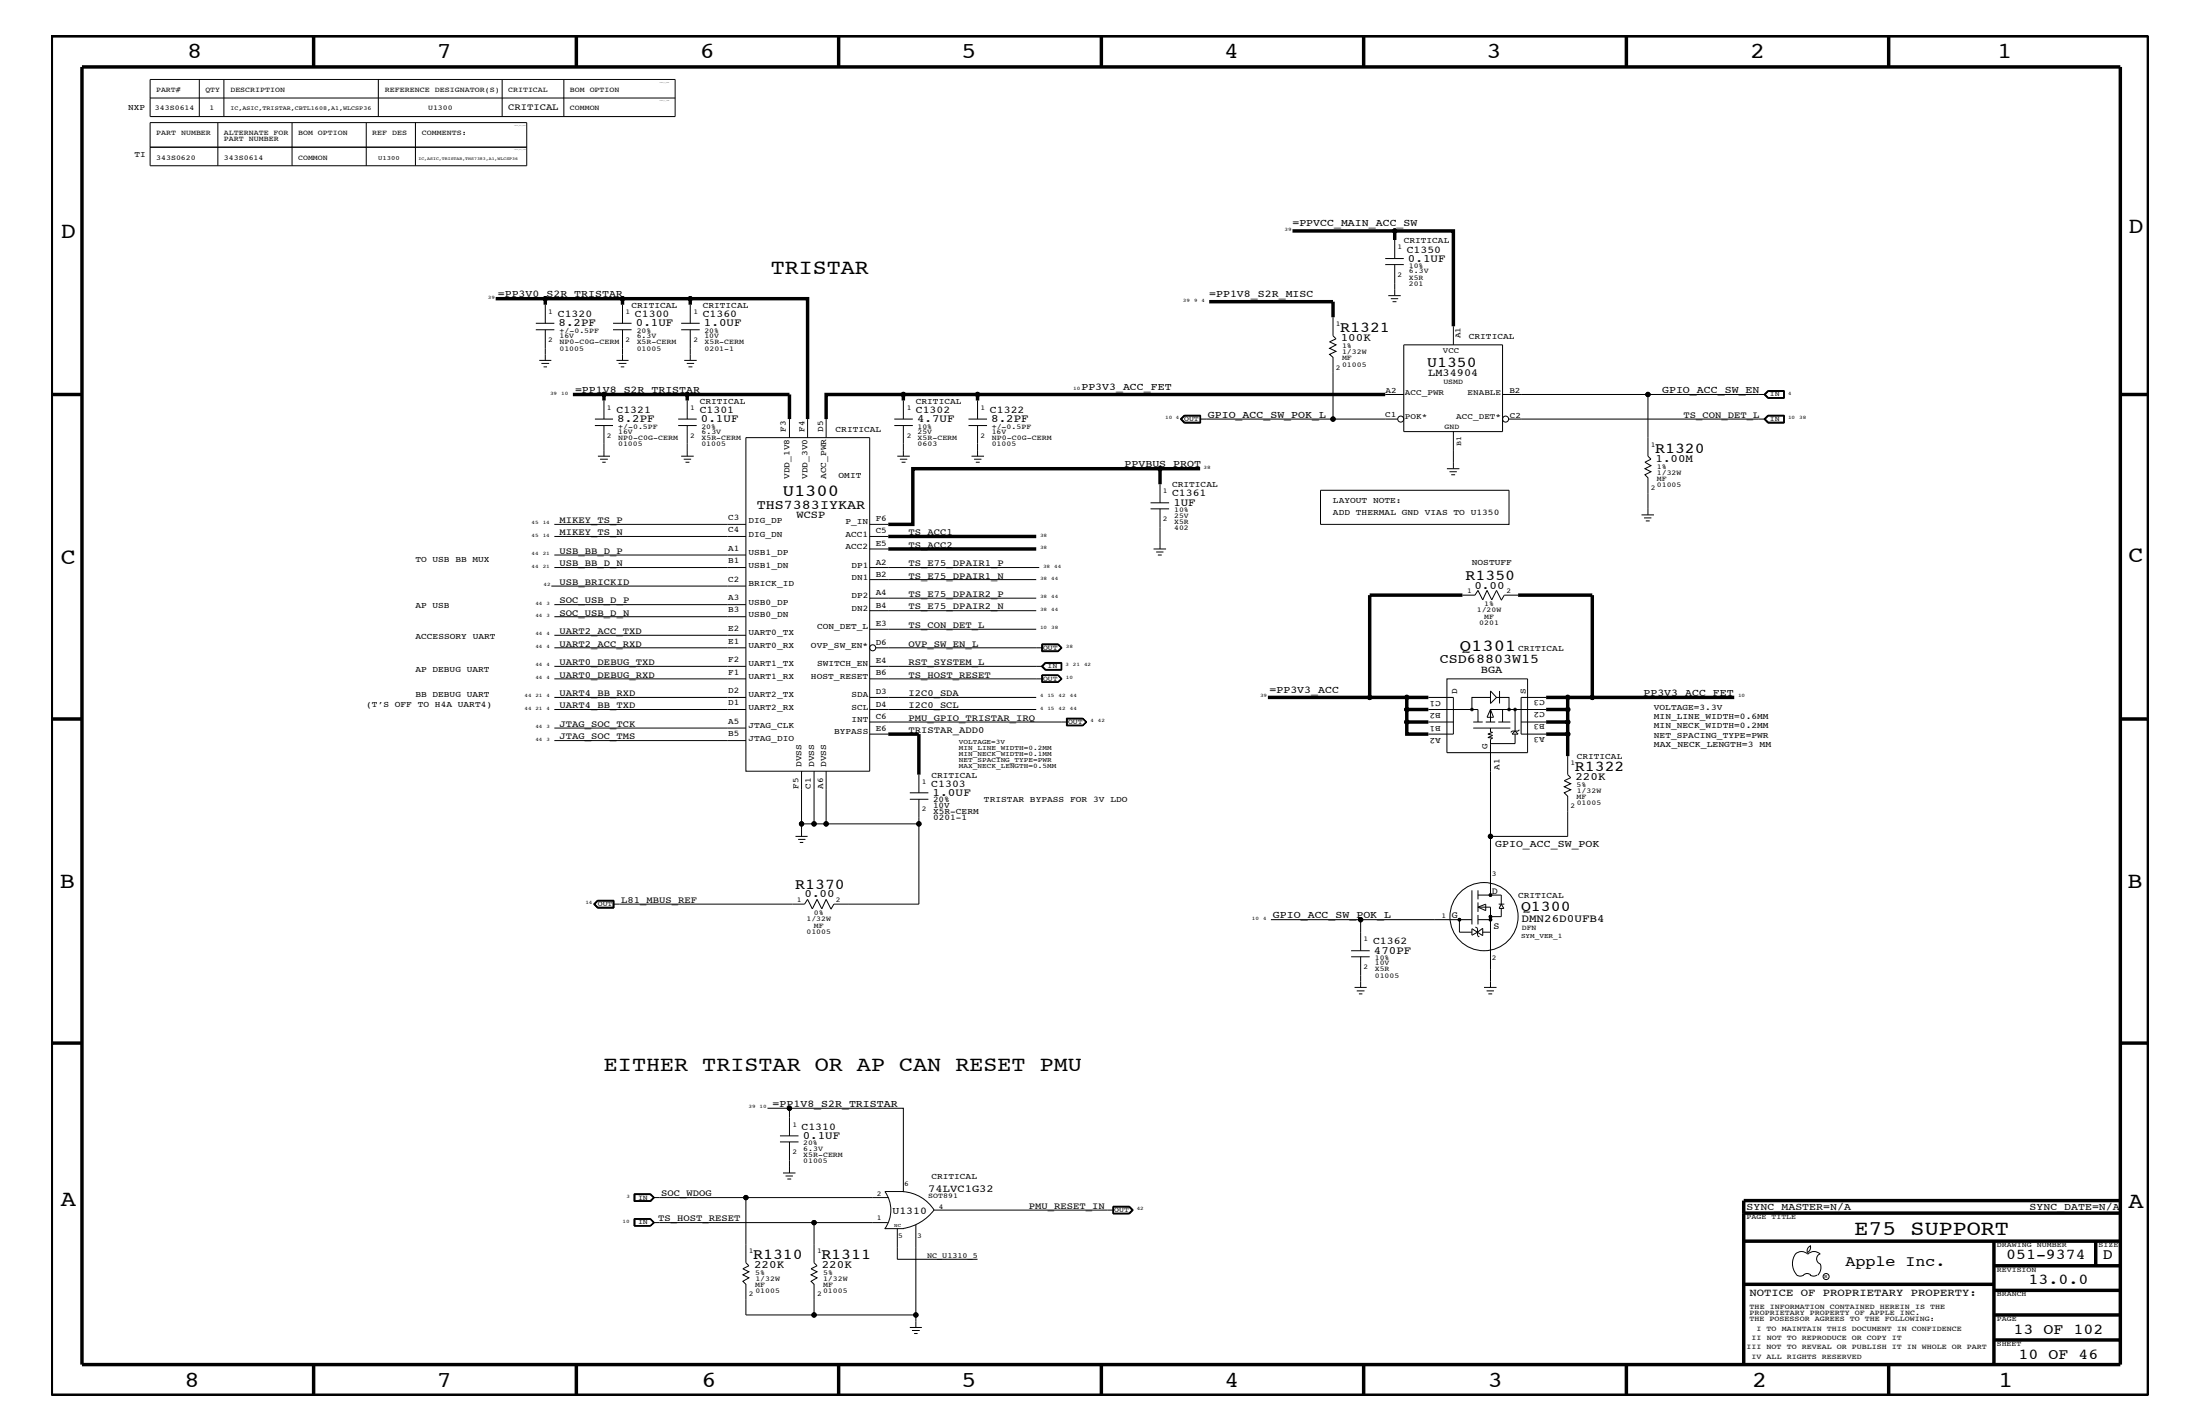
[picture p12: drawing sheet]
<svg xmlns="http://www.w3.org/2000/svg" width="432mm" height="279mm" viewBox="0 0 432 279" stroke-linecap="round" stroke-linejoin="round" font-family="sans-serif">
<g fill="none" stroke="#000" stroke-width=".2">
<path d="M29.5 15.6h103v7.3h-103zM29.5 19.2h103M39.1 15.6v7.3M43.9 15.6v7.3M74.3 15.6v7.3M98.6 15.6v7.3M110.7 15.6v7.3M29.5 28.9h73.9M29.5 24.1h73.9v8.4h-73.9zM42.8 24.1v8.4M57.3 24.1v8.4M71.9 24.1v8.4"/>
<path d="M81.5 24.1v8.4M107 59.8v3.6M122.2 59.8v3.6M135.5 59.8v3.6M271.9 51.9h3.6M271.9 50.7h3.6M272.5 58h2.4M273 58.6h1.4M273.3 59.2h.8M273.7 47.1v3.6M273.7 51.9v6.1M105.2 63.4h3.6"/>
<path d="M105.2 64.7h3.6M105.8 70.7h2.4M106.3 71.3h1.5M106.7 72h.7M107 64.7v6M118.5 78.6v3.6M120.3 64.7h3.7M120.3 63.4h3.7M121 70.7h2.4M121.4 71.3h1.5M121.8 72h.7M122.2 64.7v6"/>
<path d="M133.7 64.7h3.6M133.7 63.4h3.6M134.3 70.7h2.4M134.8 71.3h1.4M134.9 78.6v3.6M135.1 72h.8M135.5 64.7v6M177.3 78.6v3.6M191.9 78.6v3.6M261.6 62.2v3.7l.6 .6-1.2 .6 1.2 .6-1.2 .6 1.2 .6-1.2 .6 .6 .6v12.1h12.7M271.9 77.4h3.6M275.5 67.7h19.4v17h-19.4z"/>
<path d="M285.3 64v3.7M294.9 77.4h51.6M323.4 77.4v12.1l.6 .6-1.1 .6 1.1 .7-1.1 .6 1.1 .6-1.1 .6 .5 .5v7.3M346.2 77.4l.8-.8h3.2v1.6h-3.2zM346.5 77.4l.6 .6h3M347.1 76.7l-.7 .7 .7 .7M350.1 76.8h-3l-.6 .6M350.1 76.7v1.4M350.2 76.7h-3.2l-.7 .7 .7 .7h3.2M116.8 82.2h3.5M116.8 83.5h3.5M117.4 89.5h2.3"/>
<path d="M117.8 90.1h1.5M118.2 90.7h.7M118.5 83.5v6M133.1 82.2h3.6M133.1 83.5h3.6M133.7 89.5h2.5M134.2 90.1h1.4M134.5 90.7h.8M134.9 83.5v6M146.4 85.9h24.3v65.4h-24.3zM154.9 82.2v3.7M158.5 82.2v3.7"/>
<path d="M162.1 82.2v3.7M175.5 83.5h3.7M175.5 82.2h3.7M176.1 89.5h2.5M176.6 90.1h1.5M177 90.7h.7M177.3 83.5v6M190.1 83.5h3.6M190.1 82.2h3.6M190.7 89.5h2.4M191.2 90.1h1.4M191.5 90.7h.8"/>
<path d="M191.9 83.5v6M225.8 99.8h3.7M225.8 98.7h3.7M227.7 95v3.7M227.7 99.8v7.9M232.4 81.5h3.2v1.5h-3.2l-.7-.8zM235.6 81.6v1.3h-3.1l-.7-.7 .7-.6M235.6 82.2h26M235.6 81.6h-3.1l-.6 .6 .6 .6h3.1M235.6 81.6h-3.2l-.7 .6 .7 .8M259.2 96.2h37v6.7h-37zM284 92h2.4"/>
<path d="M284.5 92.6h1.4M284.8 93.2h.8M285.3 84.7v7.3M296.2 82.2h50.3M346.2 82.2l.8-.7h3.2v1.5h-3.2zM346.5 82.2l.6 .6h3M350.1 81.6h-3l-.6 .6M350.1 81.6v1.3h-3l-.7-.7 .7-.6M350.2 81.6h-3.2l-.7 .6 .7 .8M108.2 115h38.2M108.8 111.4h37.6M108.8 105.3h37.6"/>
<path d="M108.8 102.9h37.6M108.8 118.6h37.6M108.8 108.9h37.6M170.7 119.8h32.7M170.7 117.4h32.7M170.7 113.7h32.7M170.7 111.4h33.3M170.7 107.7h3.6M170.7 105.3h3.6M170.7 102.9h3.6M226.4 107.7h2.5M226.9 108.3h1.5"/>
<path d="M227.3 108.9h.7M287 116.8h2.5l.6-1 .9 1.9 .9-1.9 .9 1.9 .9-1.9 1 1.9M298 116.8h-2.7l-.6 1M322.2 101h2.4M322.7 101.6h1.4M323 102.2h.8M108.8 127.1h37.6M108.8 130.7h37.6M108.8 133.2h37.6M108.8 139.2h37.6M108.8 121h37.6M108.8 124.6h37.6"/>
<path d="M108.8 136.8h37.6M170.7 130.7h34M170.7 133.2h34M170.7 139.2h32.7M170.7 136.8h32.7M170.7 123.5h32.7M171.9 127.1h32.8M204.4 130.7l.8-.7h3.2v1.5h-3.2zM204.5 126.4h3.2M204.5 126.3h3.2l.8 .8-.8 .8h-3.2zM204.5 127.8h3.2M204.6 126.4v1.4"/>
<path d="M204.6 132.5h3.1l.6 .7-.6 .6h-3.1zM204.7 130.7l.5 .6h3.1M204.7 126.5h2.9l.7 .6-.7 .6h-2.9zM204.7 132.5v1.3M205.2 130.1l-.6 .6 .6 .7M205.2 131.4h3.2M205.2 130.1h3.2M205.2 130.1l-.7 .6 .7 .7M207.6 132.5l.7 .7-.7 .6M207.7 132.4l.8 .8-.8 .7M207.7 126.4l.7 .7-.7 .7M207.7 132.4l.7 .8-.7 .7"/>
<path d="M207.7 132.4h-3.2v1.5h3.2M207.7 126.4l.6 .7-.6 .7M208.3 130.2h-3.1l-.5 .5M208.3 130.1v1.3M280.3 136.8h5v7.2h-5M280.3 139.2h9.8v2.5M284 133.2h15.8v14.5h-15.8zM292.5 135.6l1.2 1.2-1.2 1.2zM292.5 136.8h-3.6v2.4M292.5 139.2v2.5M292.5 139.2l.6 1.5h-1.2zM292.5 139.2h11"/>
<path d="M293.7 136.8h2.5v2.4M294.3 135.6v2.4M294.9 139.2v2.5M297.4 139.2v4.2l-.6 .6h1.2l-.6-.6M303.5 136.8h-4.9v7.2h4.9M108.8 145.3h37.6M108.8 142.9h37.6M157.3 151.3v10.3h2.5v-10.3M162.1 151.3v10.3h-2.3M170.7 141.7h38.8M170.7 144h3.6M178.6 156.8h3.6"/>
<path d="M178.6 155.6h3.6M180.4 156.8v4.8h-18.3M180.4 152v3.6M209.3 140.9h3.2l.8 .8-.8 .7h-3.2zM209.5 141.1h3l.6 .6-.6 .6h-3zM212.5 141l.8 .7M212.5 141l.7 .7-.7 .6M212.5 141h-3.1v1.3h3.1M213.3 141.7l-.8 .6M280.3 141.7h5M289.2 141.7h1.8M289.2 142.9h7.2"/>
<path d="M291.6 141.7h1.9M292.5 142.9v.7l.5 .1-1 .3 1 .3-1 .4 1 .1-.5 .3v30.5M294.1 141.7h2.3M297.4 144v1.9h-4.9M298.2 143.2l-.2 .2h-1.2l-.3 .3M298.6 141.7h4.9M307.7 148.4v3.6l.6 .6-1.3 .6 1.3 .6-1.3 .6 1.3 .6-1.3 .6 .7 .6v7.9h-15.2M116.5 177.4l.8-.8h3.2v1.6h-3.2zM116.8 177.4l.6-.6h2.9v1.2h-2.9zM117.3 176.7h3.2M117.3 176.7l-.7 .7 .7 .8M117.3 176.7l-.6 .7 .6 .7h3.1v-1.4"/>
<path d="M120.3 177.4h37.6l.6-.9 .9 1.8 1-1.8 .9 1.8 .8-1.8 1 1.8M156.1 164.1h2.4M156.6 164.7h1.5M157 165.3h.7M157.3 161.6v2.5M180.4 161.6v15.8h-16.7l-.6 1M288.9 174.7v6.7M290.1 175.6h4.6v1.8l-.5 .8h1l-.5-.8M290.1 178h2.4v15.7M290.1 174.7v1.8M290.1 177.1v1.8M290.1 179.5v1.9"/>
<path d="M290.1 178l1.5-.6v1.3zM294.1 177.4h1.2M294.7 178.2v1.7h-2.2M249.4 180.4h17.7M265.2 186.5h3.6M265.2 187.7h3.6M265.9 193.7h2.3M266.3 194.4h1.5M266.7 195h.7M267.1 187.7v6M286.4 180.4v2.5h2.5M288.9 180.4h-21.8v6.1"/>
<path d="M288.9 182.2v1.3l2.1-1.4v1.5zM289.6 181.9l.4 .2v1.5l.3 .2M290.1 180.4h2.4M291 182.9h1.5M291.3 193.7h2.4M291.8 194.4h1.4M292.1 195h.8M150.6 217.4h4.3M124.5 234.2h3.2l.7 .8-.7 .7h-3.2zM124.5 234.3h3.2l.7 .7-.7 .7M124.6 234.4h3.1l.6 .6-.6 .7h-3.1zM124.6 239.2h3.1l.6 .7-.6 .6h-3.1z"/>
<path d="M124.6 234.4v1.2h3l.7-.6-.7-.6M124.6 239.2v1.3M127.6 239.2l.7 .7-.7 .6M127.7 239.1l.7 .8-.7 .7M127.7 239.1h-3.2v1.5h3.2M128.3 235h46M128.3 239.9h46M146.4 235v12.8l.6 .6-1.2 .5 1.2 .6-1.2 .6 1.2 .6-1.2 .7 .6 .6v6h13.4M153.1 224.1h3.6M153.1 222.9h3.6M153.7 230.1h2.4M154.2 230.7h1.4"/>
<path d="M154.5 231.3h.8M154.9 222.9v-5.5h22.4v16.4h-3.6M154.9 224.1v6M159.8 239.9v7.9l.6 .6-1.2 .5 1.2 .6-1.2 .6 1.2 .6-1.2 .7 .6 .6v6h20M173.7 233.8a6.3 6.3 0 0 1 0 7.3M177.3 233.8a7.9 7.9 0 0 1 6.1 3.7M183.4 237.4a9.5 9.5 0 0 1-6.1 3.6M183.4 237.4h35.1M218.5 236.8h3.2l.6 .6-.6 .7h-3.2M218.5 236.7h3.2l.7 .7-.7 .8h-3.2zM218.5 236.8v1.3M218.5 236.8h3.1l.6 .6-.6 .6h-3.1"/>
<path d="M221.6 236.8l.7 .6-.7 .7M173.7 241.1h3.7M176.1 241.1v6h15.8M179.8 240.3v20.2M352.4 246.1a1.72 1.72 0 0 1 2.4 0 1.69 1.69 0 0 1 2.5 0M352.4 246a3.3 3.3 0 0 0 .3 4.1M352.6 250.2l.7 .2 .7-.2M354 250.2l.7-.3 .7 .3M355.3 250.2l.7 .2 .7-.2M355.3 244.4l.1 .3a1.18 1.18 0 0 1-.6 1M355.4 244.4a.99 .99 0 0 0-.6 1.4M357.2 246a1.04 1.04 0 0 0-.6 1 1.04 1.04 0 0 0 .6 1l.2 .7a2.11 2.11 0 0 1-.6 1.5"/>
<path d="M178.6 260.5h2.3M179 261.1h1.5M179.4 261.6h.7"/>
<circle cx="107" cy="58.6" r=".42"/>
<circle cx="122.2" cy="58.6" r=".42"/>
<circle cx="135.5" cy="58.6" r=".42"/>
<circle cx="273.7" cy="45.3" r=".42"/>
<circle cx="118.5" cy="77.4" r=".42"/>
<circle cx="134.9" cy="77.4" r=".42"/>
<circle cx="177.3" cy="77.4" r=".42"/>
<circle cx="191.9" cy="77.4" r=".42"/>
<circle cx="323.4" cy="77.4" r=".42"/>
<circle cx="227.7" cy="92" r=".42"/>
<circle cx="261.6" cy="82.2" r=".42"/>
<circle cx="274.9" cy="82.2" r=".59"/>
<circle cx="295.5" cy="82.2" r=".59"/>
<circle cx="171.3" cy="127.1" r=".59"/>
<circle cx="268.8" cy="136.8" r=".42"/>
<circle cx="276.1" cy="136.8" r=".42"/>
<circle cx="276.1" cy="139.2" r=".42"/>
<circle cx="288.9" cy="139.2" r=".25"/>
<circle cx="296.2" cy="139.2" r=".25"/>
<circle cx="297.4" cy="139.2" r=".25"/>
<circle cx="307.7" cy="136.8" r=".42"/>
<circle cx="307.7" cy="139.2" r=".42"/>
<circle cx="312.5" cy="136.8" r=".42"/>
<circle cx="276.1" cy="141.7" r=".42"/>
<circle cx="307.7" cy="144" r=".42"/>
<circle cx="307.7" cy="141.7" r=".42"/>
<circle cx="157.3" cy="161.6" r=".42"/>
<circle cx="159.8" cy="161.6" r=".42"/>
<circle cx="162.1" cy="161.6" r=".42"/>
<circle cx="180.4" cy="161.6" r=".42"/>
<circle cx="291.3" cy="179.9" r="6.7"/>
<circle cx="292.5" cy="164.1" r=".42"/>
<circle cx="292.5" cy="175.6" r=".25"/>
<circle cx="292.5" cy="179.9" r=".25"/>
<circle cx="267.1" cy="180.4" r=".42"/>
<circle cx="286.4" cy="180.4" r=".25"/>
<circle cx="292.5" cy="180.4" r=".25"/>
<circle cx="154.9" cy="217.4" r=".42"/>
<circle cx="146.4" cy="235" r=".42"/>
<circle cx="159.8" cy="239.9" r=".42"/>
<circle cx="159.8" cy="258" r=".42"/>
<circle cx="179.8" cy="258" r=".42"/>
<circle cx="358.4" cy="250.5" r=".59"/>
</g>
<g fill="#000">
<circle cx="107" cy="58.6" r=".42"/>
<circle cx="122.2" cy="58.6" r=".42"/>
<circle cx="135.5" cy="58.6" r=".42"/>
<circle cx="273.7" cy="45.3" r=".42"/>
<circle cx="118.5" cy="77.4" r=".42"/>
<circle cx="134.9" cy="77.4" r=".42"/>
<circle cx="177.3" cy="77.4" r=".42"/>
<circle cx="191.9" cy="77.4" r=".42"/>
<circle cx="323.4" cy="77.4" r=".42"/>
<circle cx="227.7" cy="92" r=".42"/>
<circle cx="261.6" cy="82.2" r=".42"/>
<circle cx="268.8" cy="136.8" r=".42"/>
<circle cx="276.1" cy="139.2" r=".42"/>
<circle cx="276.1" cy="136.8" r=".42"/>
<circle cx="307.7" cy="136.8" r=".42"/>
<circle cx="307.7" cy="139.2" r=".42"/>
<circle cx="312.5" cy="136.8" r=".42"/>
<circle cx="276.1" cy="141.7" r=".42"/>
<circle cx="307.7" cy="141.7" r=".42"/>
<circle cx="307.7" cy="144" r=".42"/>
<circle cx="157.3" cy="161.7" r=".42"/>
<circle cx="159.8" cy="161.7" r=".42"/>
<circle cx="162.1" cy="161.7" r=".42"/>
<circle cx="180.3" cy="161.7" r=".42"/>
<circle cx="292.5" cy="164.1" r=".42"/>
<circle cx="292.5" cy="175.6" r=".25"/>
<circle cx="292.5" cy="179.9" r=".25"/>
<circle cx="267" cy="180.5" r=".42"/>
<circle cx="286.4" cy="180.5" r=".25"/>
<circle cx="292.5" cy="180.5" r=".25"/>
<circle cx="154.9" cy="217.5" r=".42"/>
<circle cx="146.4" cy="235" r=".42"/>
<circle cx="159.8" cy="239.9" r=".42"/>
<circle cx="159.8" cy="258" r=".42"/>
<circle cx="179.7" cy="258" r=".42"/>
</g>
<g fill="none" stroke="#000" stroke-width=".68" stroke-linecap="butt">
<path d="M10.1 7h411.6v266.8h-411.6zM16.1 13.1h400.1v254.6h-400.1zM61.6 7v6.1M113.1 7v6.1M164.6 7v6.1M216.2 7v6.1M267.6 7v6.1M319.2 7v6.1M370.7 7v6.1M97.3 58.6h9.7v1.2M107 58.6h15.2v1.2M122.2 58.6h13.3"/>
<path d="M135.5 59.8v-1.2h23v23.6M237.3 59.2h24.3v3M253.7 45.3h20M273.7 47.1v-1.8h11.6v18.7M10.1 77.4h6M112.4 77.4h22.5M118.5 77.4v1.2M134.9 78.6v-1.2h20v4.8M177.3 77.4h14.6M177.3 78.6v-1.2h-15.2v4.8M271.9 77.4h-80v1.2M416.2 77.4h5.5"/>
<path d="M227.7 92h-48.5v10.9h-4.9M235.6 92h-7.9v3M174.3 105.3h29.1M174.3 107.7h29.1M287 116.8h-18.2v20M298 116.8h14.5v20h-9M248.9 136.8h31.4M276.1 136.8v4.9h4.2M276.1 139.2h4.2M303.5 139.2h4.2M307.7 136.8v7.2M312.5 136.8h27.9"/>
<path d="M10.1 141.1h6M174.3 144h6.1v8M276.1 141.7v2.3h4.2M303.5 144h4.2v4.4M303.5 141.7h4.2M416.2 141.1h5.5M10.1 204.7h6M416.2 204.7h5.5M342.2 238h74M416.2 235.6h-74v32.1M342.2 252h49.2M342.2 243.5h74"/>
<path d="M391.4 248.4h24.8M391.4 243.5v24.2M391.4 258h24.8M391.4 253.2h24.8M411.3 243.5v4.9M61.6 267.7v6.1M113.1 267.7v6.1M164.6 267.7v6.1M216.2 268v5.8M267.6 267.7v6.1M319.2 267.7v6.1M370.7 267.7v6.1"/>
<path d="M391.4 262.9h24.8"/>
</g>
<g font-size="4.5">
<text x="36.7" y="11.5">8</text>
<text x="85.8" y="11.5">7</text>
<text x="137.3" y="11.5">6</text>
<text x="188.7" y="11.5">5</text>
<text x="240.3" y="11.5">4</text>
<text x="291.8" y="11.5">3</text>
<text x="343.5" y="11.5">2</text>
<text x="392" y="11.5">1</text>
<text x="11.9" y="46.8">D</text>
<text x="417.7" y="45.7">D</text>
<text x="11.9" y="110.6">C</text>
<text x="417.7" y="110.3">C</text>
<text x="11.8" y="174.3">B</text>
<text x="417.6" y="174.2">B</text>
<text x="11.9" y="236.7">A</text>
<text x="417.7" y="237.1">A</text>
<text x="36.2" y="272.1">8</text>
<text x="85.8" y="272.1">7</text>
<text x="137.7" y="272.1">6</text>
<text x="188.7" y="272.1">5</text>
<text x="240.4" y="272.1">4</text>
<text x="292" y="272.1">3</text>
<text x="343.9" y="272.1">2</text>
<text x="392.2" y="272.1">1</text>
</g>
<g font-size="4.1">
<text x="151.3" y="53.8">TRISTAR</text>
<text x="118.5" y="210.2">EITHER TRISTAR OR AP CAN RESET PMU</text>
<text x="364" y="242.3">E75 SUPPORT</text>
</g>
<g font-size="3.3">
<text x="153.6" y="97.4">U1300</text>
<text x="286.5" y="127.7">Q1301</text>
</g>
<g font-size="3">
<text x="263.1" y="65.1">R1321</text>
<text x="280.1" y="72.1">U1350</text>
<text x="324.9" y="88.8">R1320</text>
<text x="287.7" y="113.7">R1350</text>
<text x="309.1" y="151.2">R1322</text>
<text x="156.1" y="174.4">R1370</text>
<text x="298.5" y="178.7">Q1300</text>
<text x="147.8" y="247">R1310</text>
<text x="161.2" y="247">R1311</text>
<text x="362.2" y="248.4">Apple Inc.</text>
<text x="393.7" y="247.1">051-9374</text>
<text x="398.1" y="252">13.0.0</text>
<text x="412.7" y="247.1">D</text>
<text x="395.2" y="261.6">13 OF 102</text>
<text x="396.2" y="266.6">10 OF 46</text>
</g>
<g font-size="2.6">
<text x="148.5" y="99.9">THS7383IYKAR</text>
<text x="282.6" y="130.2">CSD68803W15</text>
</g>
<g font-size="2.2">
<text x="276.4" y="51.3">0.1UF</text>
<text x="109.6" y="64">8.2PF</text>
<text x="124.8" y="64">0.1UF</text>
<text x="138.2" y="64">1.0UF</text>
<text x="263.1" y="67">100K</text>
<text x="121.2" y="82.8">8.2PF</text>
<text x="137.6" y="82.8">0.1UF</text>
<text x="180" y="82.8">4.7UF</text>
<text x="194.6" y="82.8">8.2PF</text>
<text x="324.9" y="90.6">1.00M</text>
<text x="230.3" y="99.3">1UF</text>
<text x="289.4" y="115.5">0.00</text>
<text x="309.2" y="153">220K</text>
<text x="183" y="156.2">1.0UF</text>
<text x="157.9" y="176.1">0.00</text>
<text x="298.6" y="180.9">DMN26D0UFB4</text>
<text x="269.7" y="187.1">470PF</text>
<text x="157.6" y="223.5">0.1UF</text>
<text x="148" y="248.9">220K</text>
<text x="161.3" y="248.9">220K</text>
</g>
<g font-size="2.1">
<text x="280.3" y="73.9">LM34904</text>
<text x="156.3" y="101.6">WCSP</text>
<text x="290.7" y="132.1">BGA</text>
<text x="182.2" y="233.8">74LVC1G32</text>
<text x="343.4" y="254.4">NOTICE OF PROPRIETARY PROPERTY:</text>
</g>
<g font-size="2">
<text x="253.7" y="44.4">=PPVCC_MAIN_ACC_SW</text>
<text x="276.1" y="49.6">C1350</text>
<text x="97.7" y="58.4">=PP3V0_S2R_TRISTAR</text>
<text x="237.3" y="58.4">=PP1V8_S2R_MISC</text>
<text x="109.5" y="62.3">C1320</text>
<text x="124.6" y="62.3">C1300</text>
<text x="137.9" y="62.3">C1360</text>
<text x="112.9" y="77.2">=PP1V8_S2R_TRISTAR</text>
<text x="212.3" y="76.6">PP3V3_ACC_FET</text>
<text x="326.2" y="77.2">GPIO_ACC_SW_EN</text>
<text x="121" y="81.1">C1321</text>
<text x="137.3" y="81.1">C1301</text>
<text x="179.7" y="81.1">C1302</text>
<text x="194.3" y="81.1">C1322</text>
<text x="237.1" y="82">GPIO_ACC_SW_POK_L</text>
<text x="220.7" y="91.7">PPVBUS_PROT</text>
<text x="230" y="97.4">C1361</text>
<text x="249.2" y="136">=PP3V3_ACC</text>
<text x="322.6" y="136.6">PP3V3_ACC_FET</text>
<text x="182.8" y="154.4">C1303</text>
<text x="293.5" y="166.2">GPIO_ACC_SW_POK</text>
<text x="249.9" y="180.2">GPIO_ACC_SW_POK_L</text>
<text x="269.5" y="185.3">C1362</text>
<text x="151.6" y="217.2">=PP1V8_S2R_TRISTAR</text>
<text x="157.3" y="221.7">C1310</text>
<text x="175.2" y="238.2">U1310</text>
<text x="342.8" y="237.4">SYNC_MASTER=N/A</text>
<text x="398.4" y="237.4">SYNC_DATE=N/A</text>
</g>
<g font-size="1.9">
<text x="99.7" y="21.6">CRITICAL</text>
<text x="330.5" y="82">TS_CON_DET_L</text>
<text x="109.8" y="105">MIKEY_TS_N</text>
<text x="109.8" y="102.6">MIKEY_TS_P</text>
<text x="178.3" y="107.5">TS_ACC2</text>
<text x="178.3" y="105">TS_ACC1</text>
<text x="109.8" y="111.1">USB_BB_D_N</text>
<text x="109.8" y="108.7">USB_BB_D_P</text>
<text x="178.3" y="113.6">TS_E75_DPAIR1_N</text>
<text x="178.3" y="111.1">TS_E75_DPAIR1_P</text>
<text x="109.8" y="114.8">USB_BRICKID</text>
<text x="109.8" y="118.4">SOC_USB_D_P</text>
<text x="178.3" y="119.6">TS_E75_DPAIR2_N</text>
<text x="178.3" y="117.2">TS_E75_DPAIR2_P</text>
<text x="109.8" y="120.8">SOC_USB_D_N</text>
<text x="109.8" y="124.4">UART2_ACC_TXD</text>
<text x="178.3" y="123.2">TS_CON_DET_L</text>
<text x="109.8" y="130.5">UART0_DEBUG_TXD</text>
<text x="109.8" y="126.9">UART2_ACC_RXD</text>
<text x="178.3" y="130.5">RST_SYSTEM_L</text>
<text x="178.3" y="126.9">OVP_SW_EN_L</text>
<text x="109.8" y="133">UART0_DEBUG_RXD</text>
<text x="109.8" y="136.6">UART4_BB_RXD</text>
<text x="178.3" y="133">TS_HOST_RESET</text>
<text x="178.3" y="136.6">I2C0_SDA</text>
<text x="109.8" y="142.6">JTAG_SOC_TCK</text>
<text x="109.8" y="139">UART4_BB_TXD</text>
<text x="178.3" y="141.4">PMU_GPIO_TRISTAR_IRQ</text>
<text x="178.3" y="143.9">TRISTAR_ADD0</text>
<text x="178.3" y="139">I2C0_SCL</text>
<text x="109.8" y="145.1">JTAG_SOC_TMS</text>
<text x="121.9" y="177.2">L81_MBUS_REF</text>
<text x="292.8" y="175.4">D</text>
<text x="285" y="180.1">G</text>
<text x="293.1" y="182.2">S</text>
<text x="129.2" y="239.6">TS_HOST_RESET</text>
<text x="129.8" y="234.7">SOC_WDOG</text>
<text x="201.9" y="237.2">PMU_RESET_IN</text>
</g>
<g font-size="1.7">
<text x="25.1" y="21.6">NXP</text>
<text x="26.4" y="30.8">TI</text>
<text x="275.5" y="47.7">CRITICAL</text>
<text x="124" y="60.4">CRITICAL</text>
<text x="137.9" y="60.4">CRITICAL</text>
<text x="288.3" y="66.5">CRITICAL</text>
<text x="137.3" y="79.2">CRITICAL</text>
<text x="179.7" y="79.2">CRITICAL</text>
<text x="154.3" y="84.7" transform="rotate(-90 154.3 84.7)">F3</text>
<text x="157.9" y="84.7" transform="rotate(-90 157.9 84.7)">F4</text>
<text x="161.5" y="84.7" transform="rotate(-90 161.5 84.7)">D5</text>
<text x="164" y="84.7">CRITICAL</text>
<text x="154.9" y="94" transform="rotate(-90 154.9 94)">VDD_1V8</text>
<text x="158.5" y="94" transform="rotate(-90 158.5 94)">VDD_3V0</text>
<text x="162.1" y="94" transform="rotate(-90 162.1 94)">ACC_PWR</text>
<text x="164.6" y="93.8">OMIT</text>
<text x="230" y="95.6">CRITICAL</text>
<text x="261.6" y="98.7">LAYOUT NOTE:</text>
<text x="261.6" y="101">ADD THERMAL GND VIAS TO U1350</text>
<text x="142.9" y="104.4">C4</text>
<text x="142.9" y="102.1">C3</text>
<text x="146.9" y="105.3">DIG_DN</text>
<text x="146.9" y="102.6">DIG_DP</text>
<text x="165.9" y="107.7">ACC2</text>
<text x="165.9" y="105.3">ACC1</text>
<text x="165.9" y="102.9">P_IN</text>
<text x="171.9" y="107.1">E5</text>
<text x="171.9" y="104.7">C5</text>
<text x="171.9" y="102.2">F6</text>
<text x="81.5" y="110.2">TO USB BB MUX</text>
<text x="142.9" y="110.5">B1</text>
<text x="142.9" y="108.1">A1</text>
<text x="146.9" y="111.4">USB1_DN</text>
<text x="146.9" y="108.9">USB1_DP</text>
<text x="167.1" y="113.7">DN1</text>
<text x="167.1" y="111.4">DP1</text>
<text x="171.9" y="113.1">B2</text>
<text x="171.9" y="110.8">A2</text>
<text x="288.9" y="110.8">NOSTUFF</text>
<text x="81.5" y="119.2">AP USB</text>
<text x="142.9" y="114.2">C2</text>
<text x="142.9" y="117.8">A3</text>
<text x="146.9" y="118.6">USB0_DP</text>
<text x="146.9" y="115">BRICK_ID</text>
<text x="167.1" y="119.8">DN2</text>
<text x="167.1" y="117.4">DP2</text>
<text x="171.9" y="119.2">B4</text>
<text x="171.9" y="116.8">A4</text>
<text x="81.5" y="125.3">ACCESSORY UART</text>
<text x="142.9" y="120.2">B3</text>
<text x="142.9" y="123.8">E2</text>
<text x="146.9" y="121">USB0_DN</text>
<text x="146.9" y="124.7">UART0_TX</text>
<text x="160.4" y="123.5">CON_DET_L</text>
<text x="171.9" y="122.9">E3</text>
<text x="81.5" y="131.9">AP DEBUG UART</text>
<text x="142.9" y="126.3">E1</text>
<text x="142.9" y="129.9">F2</text>
<text x="146.9" y="127.1">UART0_RX</text>
<text x="146.9" y="130.8">UART1_TX</text>
<text x="159.2" y="127.1">OVP_SW_EN*</text>
<text x="160.4" y="130.8">SWITCH_EN</text>
<text x="171.9" y="130.2">E4</text>
<text x="171.9" y="126.5">D6</text>
<text x="297.9" y="127.7">CRITICAL</text>
<text x="81.5" y="136.8">BB DEBUG UART</text>
<text x="142.9" y="132.4">F1</text>
<text x="142.9" y="136">D2</text>
<text x="146.9" y="133.2">UART1_RX</text>
<text x="146.9" y="136.8">UART2_TX</text>
<text x="159.2" y="133.2">HOST_RESET</text>
<text x="167.1" y="136.8">SDA</text>
<text x="171.9" y="136.2">D3</text>
<text x="171.9" y="132.5">B6</text>
<text x="282.8" y="137.5" transform="rotate(-180 282.8 137.5)">C1</text>
<text x="286" y="136.2" transform="rotate(-90 286 136.2)">D</text>
<text x="299.5" y="136.1" transform="rotate(-90 299.5 136.1)">S</text>
<text x="303.2" y="137.3" transform="rotate(-180 303.2 137.3)">C3</text>
<text x="71.9" y="138.6">(T’S OFF TO H4A UART4)</text>
<text x="142.9" y="138.4">D1</text>
<text x="142.9" y="142">A5</text>
<text x="146.9" y="139.2">UART2_RX</text>
<text x="146.9" y="142.9">JTAG_CLK</text>
<text x="167.1" y="139.2">SCL</text>
<text x="167.1" y="141.7">INT</text>
<text x="171.9" y="143.5">E6</text>
<text x="171.9" y="138.6">D4</text>
<text x="171.9" y="141.1">C6</text>
<text x="282.8" y="142.4" transform="rotate(-180 282.8 142.4)">B1</text>
<text x="282.8" y="140" transform="rotate(-180 282.8 140)">B2</text>
<text x="303.2" y="139.7" transform="rotate(-180 303.2 139.7)">C2</text>
<text x="303.2" y="142.1" transform="rotate(-180 303.2 142.1)">B3</text>
<text x="324.6" y="142.9">MIN_NECK_WIDTH=0.2MM</text>
<text x="324.6" y="141.1">MIN_LINE_WIDTH=0.6MM</text>
<text x="324.6" y="139.2">VOLTAGE=3.3V</text>
<text x="142.9" y="144.5">B5</text>
<text x="146.9" y="145.3">JTAG_DIO</text>
<text x="163.7" y="144">BYPASS</text>
<text x="282.8" y="144.8" transform="rotate(-180 282.8 144.8)">A2</text>
<text x="291.9" y="147" transform="rotate(-90 291.9 147)">G</text>
<text x="303.2" y="144.6" transform="rotate(-180 303.2 144.6)">A3</text>
<text x="309.5" y="149">CRITICAL</text>
<text x="324.6" y="144.7">NET_SPACING_TYPE=PWR</text>
<text x="324.6" y="146.5">MAX_NECK_LENGTH=3 MM</text>
<text x="156.7" y="154.8" transform="rotate(-90 156.7 154.8)">F5</text>
<text x="157.3" y="150.5" transform="rotate(-90 157.3 150.5)">DVSS</text>
<text x="159.2" y="154.8" transform="rotate(-90 159.2 154.8)">C1</text>
<text x="159.8" y="150.5" transform="rotate(-90 159.8 150.5)">DVSS</text>
<text x="161.5" y="154.8" transform="rotate(-90 161.5 154.8)">A6</text>
<text x="162.1" y="150.5" transform="rotate(-90 162.1 150.5)">DVSS</text>
<text x="182.8" y="152.6">CRITICAL</text>
<text x="294.3" y="151" transform="rotate(-90 294.3 151)">A1</text>
<text x="183.1" y="157.4">20%</text>
<text x="183.1" y="158.5">10V</text>
<text x="183.1" y="159.7">X5R-CERM</text>
<text x="183.1" y="160.9">0201-1</text>
<text x="193.1" y="157.4">TRISTAR BYPASS FOR 3V LDO</text>
<text x="297.9" y="176.2">CRITICAL</text>
<text x="182.8" y="231.3">CRITICAL</text>
</g>
<g font-size="1.6">
<text x="283.2" y="69.2">VCC</text>
<text x="286.7" y="66.4" transform="rotate(-90 286.7 66.4)">A1</text>
<text x="271.9" y="77.1">A2</text>
<text x="275.8" y="77.4">ACC_PWR</text>
<text x="288" y="77.4">ENABLE</text>
<text x="296.2" y="77.2">B2</text>
<text x="271.9" y="81.9">C1</text>
<text x="275.8" y="82.2">POK*</text>
<text x="285.8" y="82.2">ACC_DET*</text>
<text x="296.3" y="82">C2</text>
</g>
<text font-size="1.5" x="181.9" y="246.9">NC_U1310_5</text>
<g font-size="1.4">
<text x="30.6" y="18">PART#</text>
<text x="40.3" y="18">QTY</text>
<text x="45.2" y="18">DESCRIPTION</text>
<text x="75.5" y="18">REFERENCE DESIGNATOR(S)</text>
<text x="99.7" y="18">CRITICAL</text>
<text x="111.8" y="18">BOM OPTION</text>
<text x="30.4" y="21.6">343S0614</text>
<text x="41.1" y="21.6">1</text>
<text x="84" y="21.6">U1300</text>
<text x="111.8" y="21.6">COMMON</text>
<text x="30.6" y="26.5">PART NUMBER</text>
<text x="43.9" y="27.7">PART NUMBER</text>
<text x="43.9" y="26.5">ALTERNATE FOR</text>
<text x="58.5" y="26.5">BOM OPTION</text>
<text x="73.1" y="26.5">REF DES</text>
<text x="82.8" y="26.5">COMMENTS:</text>
<text x="30.6" y="31.4">343S0620</text>
<text x="43.9" y="31.4">343S0614</text>
<text x="58.5" y="31.4">COMMON</text>
<text x="274.3" y="48.9">1</text>
<text x="276.5" y="52.5">10%</text>
<text x="276.5" y="53.6">6.3V</text>
<text x="274.3" y="54.4">2</text>
<text x="276.5" y="56.1">201</text>
<text x="276.5" y="54.9">X5R</text>
<text x="107.6" y="61.7">1</text>
<text x="109.8" y="65.3">+/-0.5PF</text>
<text x="122.8" y="61.7">1</text>
<text x="125" y="65.3">20%</text>
<text x="136.1" y="61.7">1</text>
<text x="138.3" y="65.3">20%</text>
<text x="262.2" y="64">1</text>
<text x="107.6" y="67.1">2</text>
<text x="109.8" y="67.6">NP0-C0G-CERM</text>
<text x="109.8" y="66.4">16V</text>
<text x="109.8" y="68.8">01005</text>
<text x="122.8" y="67.1">2</text>
<text x="125" y="67.6">X5R-CERM</text>
<text x="125" y="66.4">6.3V</text>
<text x="125" y="68.8">01005</text>
<text x="136.1" y="67.1">2</text>
<text x="138.3" y="66.4">10V</text>
<text x="138.3" y="68.8">0201-1</text>
<text x="138.3" y="67.6">X5R-CERM</text>
<text x="263.4" y="70.7">MF</text>
<text x="263.4" y="68.4">1%</text>
<text x="263.4" y="72">01005</text>
<text x="263.4" y="69.5">1/32W</text>
<text x="262.2" y="72.6">2</text>
<text x="283.3" y="75.4">USMD</text>
<text x="347.4" y="77.8">IN</text>
<text x="119.1" y="80.5">1</text>
<text x="135.5" y="80.5">1</text>
<text x="178" y="80.5">1</text>
<text x="192.4" y="80.5">1</text>
<text x="232.4" y="82.7">OUT</text>
<text x="347.4" y="82.7">IN</text>
<text x="119.1" y="85.9">2</text>
<text x="121.3" y="86.4">NP0-C0G-CERM</text>
<text x="121.3" y="85.2">16V</text>
<text x="121.3" y="84.1">+/-0.5PF</text>
<text x="121.3" y="87.6">01005</text>
<text x="135.5" y="85.9">2</text>
<text x="137.7" y="84.1">20%</text>
<text x="137.7" y="86.4">X5R-CERM</text>
<text x="137.7" y="85.2">6.3V</text>
<text x="137.7" y="87.6">01005</text>
<text x="178" y="85.9">2</text>
<text x="180.1" y="86.4">X5R-CERM</text>
<text x="180.1" y="87.6">0603</text>
<text x="180.1" y="84.1">10%</text>
<text x="180.1" y="85.2">25V</text>
<text x="192.4" y="85.9">2</text>
<text x="194.6" y="85.2">16V</text>
<text x="194.6" y="87.6">01005</text>
<text x="194.6" y="86.4">NP0-C0G-CERM</text>
<text x="194.6" y="84.1">+/-0.5PF</text>
<text x="283.5" y="84.1">GND</text>
<text x="286.8" y="87.5" transform="rotate(-90 286.8 87.5)">B1</text>
<text x="324" y="87.7">1</text>
<text x="325.2" y="94.3">MF</text>
<text x="325.2" y="92">1%</text>
<text x="325.2" y="93.2">1/32W</text>
<text x="325.2" y="95.6">01005</text>
<text x="228.3" y="96.8">1</text>
<text x="230.5" y="101.5">25V</text>
<text x="230.5" y="100.4">10%</text>
<text x="324" y="96.2">2</text>
<text x="228.3" y="102.2">2</text>
<text x="230.5" y="102.7">X5R</text>
<text x="230.5" y="104">402</text>
<text x="288" y="116.4">1</text>
<text x="291.3" y="119">1%</text>
<text x="295.7" y="116.4">2</text>
<text x="289.9" y="120.2">1/20W</text>
<text x="290.3" y="122.6">0201</text>
<text x="291.3" y="121.4">MF</text>
<text x="204.7" y="127.5">OUT</text>
<text x="205.6" y="131.1">IN</text>
<text x="204.7" y="133.5">OUT</text>
<text x="209.6" y="142">OUT</text>
<text x="188.2" y="145.9">VOLTAGE=3V</text>
<text x="188.2" y="148.4">MIN_NECK_WIDTH=0.1MM</text>
<text x="188.2" y="147.1">MIN_LINE_WIDTH=0.2MM</text>
<text x="188.2" y="149.5">NET_SPACING_TYPE=PWR</text>
<text x="180.9" y="153.8">1</text>
<text x="188.2" y="150.7">MAX_NECK_LENGTH=0.5MM</text>
<text x="308.3" y="150.1">1</text>
<text x="309.5" y="154.4">5%</text>
<text x="309.5" y="155.6">1/32W</text>
<text x="180.9" y="159.2">2</text>
<text x="308.3" y="158.6">2</text>
<text x="309.5" y="156.8">MF</text>
<text x="309.5" y="158">01005</text>
<text x="292.8" y="171.8">3</text>
<text x="117.3" y="177.7">OUT</text>
<text x="156.4" y="177.1">1</text>
<text x="159.7" y="179.6">0%</text>
<text x="164.1" y="177.1">2</text>
<text x="158.3" y="183.2">01005</text>
<text x="158.3" y="180.8">1/32W</text>
<text x="159.7" y="182.1">MF</text>
<text x="267.6" y="184.7">1</text>
<text x="283" y="180.2">1</text>
<text x="298.5" y="184.1">SYM_VER_1</text>
<text x="298.7" y="182.5">DFN</text>
<text x="267.6" y="190.2">2</text>
<text x="269.8" y="191.9">01005</text>
<text x="269.8" y="189.4">10V</text>
<text x="269.8" y="190.6">X5R</text>
<text x="269.8" y="188.3">10%</text>
<text x="292.8" y="188.4">2</text>
<text x="155.5" y="221.1">1</text>
<text x="155.5" y="226.5">2</text>
<text x="157.6" y="224.7">20%</text>
<text x="157.6" y="227">X5R-CERM</text>
<text x="157.6" y="225.7">6.3V</text>
<text x="157.6" y="228.2">01005</text>
<text x="177.5" y="232.7">6</text>
<text x="125.2" y="235.4">IN</text>
<text x="172.1" y="234.6">2</text>
<text x="172.1" y="239.5">1</text>
<text x="182.2" y="235">SOT891</text>
<text x="184.2" y="237.2">4</text>
<text x="218.7" y="237.8">OUT</text>
<text x="342.8" y="239.2">PAGE TITLE</text>
<text x="125.2" y="240.2">IN</text>
<text x="147" y="245.9">1</text>
<text x="160.4" y="245.9">1</text>
<text x="176.3" y="242.8">5</text>
<text x="180" y="242.8">3</text>
<text x="391.9" y="244.7">DRAWING NUMBER</text>
<text x="411.9" y="244.7">SIZE</text>
<text x="148.3" y="250.1">5%</text>
<text x="148.3" y="251.4">1/32W</text>
<text x="161.5" y="251.4">1/32W</text>
<text x="161.5" y="250.1">5%</text>
<text x="391.9" y="249.5">REVISION</text>
<text x="147" y="254.4">2</text>
<text x="148.3" y="252.6">MF</text>
<text x="148.3" y="253.8">01005</text>
<text x="160.4" y="254.4">2</text>
<text x="161.5" y="253.8">01005</text>
<text x="161.5" y="252.6">MF</text>
<text x="343.4" y="256.8">THE INFORMATION CONTAINED HEREIN IS THE</text>
<text x="391.9" y="254.4">BRANCH</text>
<text x="343.4" y="258">PROPRIETARY PROPERTY OF APPLE INC.</text>
<text x="343.4" y="259.3">THE POSESSOR AGREES TO THE FOLLOWING:</text>
<text x="343.8" y="262.9">II NOT TO REPRODUCE OR COPY IT</text>
<text x="344.8" y="261.1">I TO MAINTAIN THIS DOCUMENT IN CONFIDENCE</text>
<text x="391.9" y="259.3">PAGE</text>
<text x="342.8" y="264.7">III NOT TO REVEAL OR PUBLISH IT IN WHOLE OR PART</text>
<text x="343.8" y="266.6">IV ALL RIGHTS RESERVED</text>
<text x="391.9" y="264.1">SHEET</text>
</g>
<text font-size="1.3" x="74.3" y="31.4">U1300</text>
<text font-size="1.2" x="45.2" y="21.6">IC,ASIC,TRISTAR,CBTL1608,A1,WLCSP36</text>
<g font-size="1">
<text x="252.1" y="45.3">39</text>
<text x="95.8" y="58.6">39</text>
<text x="232.2" y="59.2">39</text>
<text x="234.4" y="59.2">9</text>
<text x="235.8" y="59.2">4</text>
<text x="108" y="77.4">39</text>
<text x="110.2" y="77.4">10</text>
<text x="210.7" y="76.6">10</text>
<text x="350.9" y="77.4">4</text>
<text x="228.7" y="82.2">10 4</text>
<text x="350.9" y="82.2">10</text>
<text x="353.1" y="82.2">38</text>
<text x="236.2" y="92">38</text>
<text x="104.3" y="102.9">45</text>
<text x="104.3" y="105.3">45</text>
<text x="106.5" y="105.3">14</text>
<text x="106.5" y="102.9">14</text>
<text x="204.1" y="107.7">38</text>
<text x="204.1" y="105.3">38</text>
<text x="104.3" y="111.4">44</text>
<text x="104.3" y="108.9">44</text>
<text x="106.5" y="111.4">21</text>
<text x="106.5" y="108.9">21</text>
<text x="204.1" y="113.7">38</text>
<text x="204.7" y="111.4">38</text>
<text x="206.3" y="113.7">44</text>
<text x="206.9" y="111.4">44</text>
<text x="105.1" y="118.6">44</text>
<text x="106.7" y="115">42</text>
<text x="107.3" y="118.6">3</text>
<text x="204.1" y="119.8">38</text>
<text x="204.1" y="117.4">38</text>
<text x="206.3" y="119.8">44</text>
<text x="206.3" y="117.4">44</text>
<text x="105.1" y="124.7">44</text>
<text x="105.1" y="121">44</text>
<text x="107.3" y="124.7">4</text>
<text x="107.3" y="121">3</text>
<text x="204.1" y="123.5">10</text>
<text x="206.3" y="123.5">38</text>
<text x="105.1" y="130.8">44</text>
<text x="105.1" y="127.1">44</text>
<text x="107.3" y="130.8">4</text>
<text x="107.3" y="127.1">4</text>
<text x="209.1" y="130.8">3</text>
<text x="209.2" y="127.1">38</text>
<text x="210.6" y="130.8">21</text>
<text x="212.8" y="130.8">42</text>
<text x="103" y="136.8">44 21</text>
<text x="105.1" y="133.2">44</text>
<text x="107.3" y="133.2">4</text>
<text x="107.3" y="136.8">4</text>
<text x="204.1" y="136.8">4</text>
<text x="205.6" y="136.8">15</text>
<text x="207.8" y="136.8">42</text>
<text x="209.2" y="133.2">10</text>
<text x="210" y="136.8">44</text>
<text x="247.3" y="136.9">39</text>
<text x="341.1" y="136.9">10</text>
<text x="103" y="139.2">44 21</text>
<text x="105.1" y="142.9">44</text>
<text x="107.3" y="142.9">3</text>
<text x="107.3" y="139.2">4</text>
<text x="204.1" y="139.2">4</text>
<text x="205.6" y="139.2">15</text>
<text x="207.8" y="139.2">42</text>
<text x="210" y="139.2">44</text>
<text x="214" y="141.7">4</text>
<text x="215.5" y="141.7">42</text>
<text x="105.1" y="145.3">44</text>
<text x="107.3" y="145.3">3</text>
<text x="114.9" y="177.4">14</text>
<text x="245.7" y="180.5">10</text>
<text x="247.9" y="180.5">4</text>
<text x="146.9" y="217.5">39</text>
<text x="149.1" y="217.5">10</text>
<text x="122.2" y="239.9">10</text>
<text x="122.9" y="235">3</text>
<text x="223.1" y="237.4">42</text>
<text x="175.5" y="240.7">NC</text>
<text x="358.1" y="250.7">R</text>
</g>
<text font-size=".8" x="82.1" y="31.4">IC,ASIC,TRISTAR,THS7383,A1,WLCSP36</text>
</svg>
